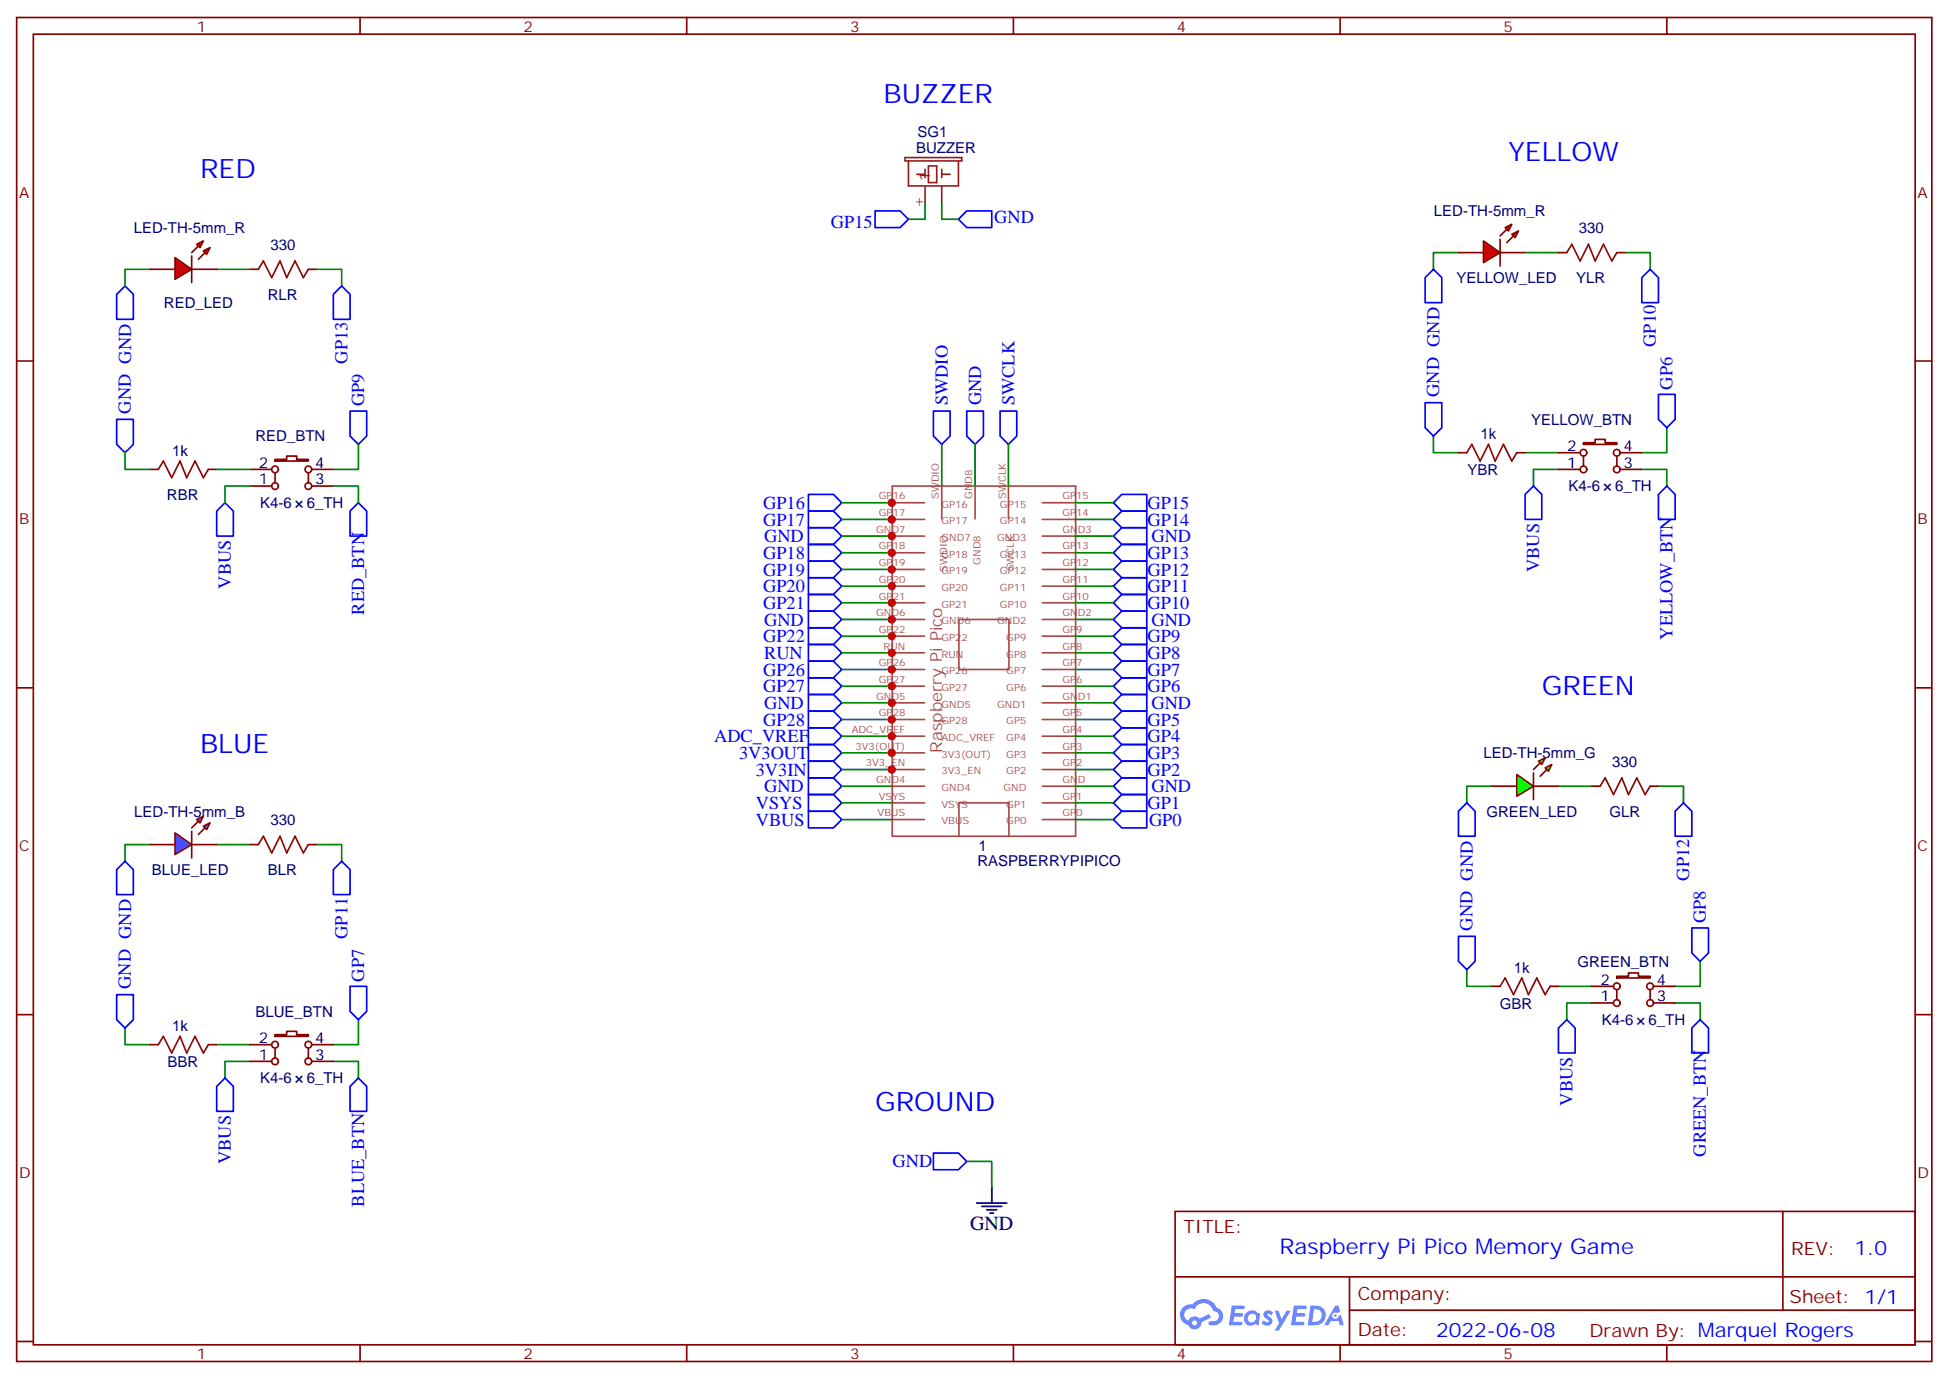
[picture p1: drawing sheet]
<svg xmlns="http://www.w3.org/2000/svg" width="413mm" height="292mm" viewBox="0 0 413 292" stroke-linecap="round" stroke-linejoin="round" font-family="sans-serif">
<g fill="none" stroke="#870000" stroke-width=".35">
<path d="M3.5 3.7h405.4v284.3h-405.4zM7.1 7.2h398.2v277.3h-398.2zM76.2 3.7v3.5M145.3 3.7v3.5M214.5 3.7v3.5M283.6 3.7v3.5M352.8 3.7v3.5M3.5 76.4h3.6M405.3 76.4h3.6M3.5 145.5h3.6M405.3 145.5h3.6M3.5 214.7h3.6"/>
<path d="M405.3 214.7h3.6M248.7 256.3h156.6v28.2h-156.6zM377.3 256.3v20.9M248.7 270.1h156.5M285.6 277.2h119.6M285.6 270.1v14.2M3.5 283.8h3.6M76.2 284.5v3.5M145.3 284.5v3.5M214.5 284.5v3.5M283.6 284.5v3.5M352.8 284.5v3.5"/>
<path d="M405.3 283.8h3.6"/>
</g>
<g fill="#5487ff">
<path d="M267.7 277.5a1.22 1.22 0 0 1 1.7 .2l-.4 .6a.47 .47 0 0 0-.3-.4 .47 .47 0 0 0-.5 .2v.1a1.55 1.55 0 0 1 1.1 1.5 1.34 1.34 0 0 1-2.3 .2l.5-.6 .7 .5a.29 .29 0 0 0 .3-.3 .29 .29 0 0 0-.2-.3 1.04 1.04 0 0 1-.6-1.7z"/>
<path d="M260.7 276.2h2.1a.43 .43 0 0 1 .5 .1 .43 .43 0 0 1 .1 .5l-.3 .2h-1.7l-.1 .8h1.5a.37 .37 0 0 1 .3 .4 .37 .37 0 0 1-.3 .4h-1.6l-.2 1.1h1.3a.43 .43 0 0 1 .5 0 .43 .43 0 0 1 .1 .5l-.3 .2h-2.5z"/>
<path d="M273.8 276.2h2.2a.43 .43 0 0 1 .4 .1 .43 .43 0 0 1 .1 .5l-.3 .2h-1.6l-.2 .8h1.6a.37 .37 0 0 1 .3 .4 .37 .37 0 0 1-.4 .4l-1.6-.1-.1 1.1h1.3a.43 .43 0 0 1 .4 .1 .43 .43 0 0 1 .1 .5l-.3 .2h-2.4z"/>
<path d="M282.6 276.2h.7l.3 1.3-.6 .3a.69 .69 0 0 0-1 .3 .69 .69 0 0 0 .4 .9 .69 .69 0 0 0 .9-.6l.5-.2 .6 2.2h-.8l-.2-.9h-1.8l-.5 .9h-.8z"/>
<path d="M269.8 277.3h.8l.6 1.8 1.1-1.8h.9l-2.6 4.2h-.8l.9-1.5z"/>
<path d="M277.4 276.2l-.6 4.2h1.3a2.11 2.11 0 0 0 2.5-2.1 2.11 2.11 0 0 0-2.5-2.1zM278.1 277a1.39 1.39 0 0 1 1.7 1.4 1.39 1.39 0 0 1-1.8 1.2h-.3z"/>
<path d="M263.7 277.8a1.47 1.47 0 0 0-.1 2.1 1.47 1.47 0 0 0 2.1 .1l.7 .4 .3-2.3-.2-.3h-.4a1.49 1.49 0 0 0-2.4 0zM264.4 278.2a.92 .92 0 0 1 1.5 .5 .92 .92 0 0 1-1.3 1.1 .9 .9 0 0 1-.2-1.6z"/>
<path d="M250.4 276.6a2.18 2.18 0 0 0 1.1 3.7 1.44 1.44 0 0 0 1.6 .9 1.44 1.44 0 0 0 1.2-1.4l2-1.1-.5-.7-1.9 1a1.47 1.47 0 0 0-2.4 .4 1.39 1.39 0 0 1-.7-1.9 1.39 1.39 0 0 1 2-.5 2.08 2.08 0 0 1 2.2-1.3 2.08 2.08 0 0 1 1.8 1.7 1.07 1.07 0 0 1 1.2 1 1.07 1.07 0 0 1-1 1.1h-.7a.43 .43 0 0 0-.5 .4 .43 .43 0 0 0 .4 .5 2 2 0 0 0 2.4-1 2 2 0 0 0-.7-2.6l-.4-.2a2.98 2.98 0 0 0-5.1-.6l-1.1 .1zM252.3 279.9a.55 .55 0 0 1 1.1 0 .55 .55 0 0 1-1.1 0z"/>
<circle cx="282.6" cy="278.3" r=".26"/>
</g>
<g fill="none" stroke="#a64a4a" stroke-width=".35">
<path d="M188.7 116.9h7M188.7 113.4h7M188.7 109.9h7M188.7 106.4h7M188.8 102.8h38.9v74.1h-38.9zM199.3 102.8v7M206.4 102.8v7M213.4 102.8v7M220.6 116.9h6.9M220.6 113.4h6.9M220.6 109.9h6.9M220.6 106.4h6.9"/>
<path d="M188.7 138.1h7M188.7 134.6h7M188.7 131.1h7M188.7 127.5h7M188.7 124h7M188.7 120.5h7M203 131.1h10.5v10.5h-10.5zM220.6 138.1h6.9M220.6 134.6h6.9M220.6 131.1h6.9M220.6 127.5h6.9M220.6 124h6.9"/>
<path d="M220.6 120.5h6.9M188.7 159.3h7M188.7 155.8h7M188.7 152.2h7M188.7 145.2h7M188.7 141.6h7M188.7 148.7h7M220.6 159.3h6.9M220.6 155.8h6.9M220.6 152.2h6.9M220.6 145.2h6.9M220.6 141.6h6.9"/>
<path d="M220.6 148.7h6.9M188.7 173.4h7M188.7 169.9h7M188.7 166.3h7M188.7 162.8h7M203 176.9v-7h10.5v7M220.6 173.4h6.9M220.6 169.9h6.9M220.6 166.3h6.9M220.6 162.8h6.9"/>
</g>
<g fill="none" stroke="#00f" stroke-width=".35">
<path d="M303.4 57l1.8 1.7v5.3h-3.6v-5.3zM349.2 57l1.8 1.7v5.3h-3.5v-5.3zM26.5 60.5l1.7 1.8v5.3h-3.5v-5.3zM72.3 60.5l1.8 1.8v5.3h-3.5v-5.3zM24.7 88.7h3.5v5.3l-1.7 1.8-1.8-1.8zM74.1 87h3.5v5.3l-1.8 1.7-1.7-1.7zM197.6 87h3.5v5.3l-1.8 1.7-1.7-1.7zM204.6 87h3.5v5.3l-1.7 1.7-1.8-1.7zM211.7 87h3.5v5.3l-1.8 1.7-1.7-1.7zM301.6 85.2h3.6v5.3l-1.8 1.8-1.8-1.8zM351 83.4h3.5v5.3l-1.7 1.8-1.8-1.8zM47.6 106.4l1.8 1.7v5.3h-3.5v-5.3z"/>
<path d="M75.8 106.4l1.8 1.7v5.3h-3.5v-5.3zM171.1 104.6h5.3l1.8 1.8-1.8 1.7h-5.3zM171.1 108.1h5.3l1.8 1.8-1.8 1.8h-5.3zM171.1 115.2h5.3l1.8 1.7-1.8 1.8h-5.3zM171.1 118.7h5.3l1.8 1.8-1.8 1.7h-5.3zM171.1 111.7h5.3l1.8 1.7-1.8 1.8h-5.3zM235.7 116.9l1.7-1.7h5.3v3.5h-5.3zM235.7 109.9l1.7-1.8h5.3v3.6h-5.3zM235.7 106.4l1.7-1.8h5.3v3.5h-5.3zM235.7 113.4l1.7-1.7h5.3v3.5h-5.3zM324.6 102.8l1.7 1.8v5.3h-3.5v-5.3zM352.8 102.8l1.7 1.8v5.3h-3.5v-5.3z"/>
<path d="M171.1 122.2h5.3l1.8 1.8-1.8 1.8h-5.3zM171.1 125.8h5.3l1.8 1.7-1.8 1.8h-5.3zM171.1 132.8h5.3l1.8 1.8-1.8 1.7h-5.3zM171.1 139.9h5.3l1.8 1.7-1.8 1.8h-5.3zM171.1 129.3h5.3l1.8 1.8-1.8 1.7h-5.3zM171.1 136.3h5.3l1.8 1.8-1.8 1.8h-5.3zM235.7 138.1l1.7-1.8h5.3v3.6h-5.3zM235.7 134.6l1.7-1.8h5.3v3.5h-5.3zM235.7 127.5l1.7-1.7h5.3v3.5h-5.3zM235.7 124l1.7-1.8h5.3v3.6h-5.3zM235.7 120.5l1.7-1.8h5.3v3.5h-5.3zM235.7 131.1l1.7-1.8h5.3v3.5h-5.3z"/>
<path d="M171.1 143.4h5.3l1.8 1.8-1.8 1.7h-5.3zM171.1 150.5h5.3l1.8 1.7-1.8 1.8h-5.3zM171.1 146.9h5.3l1.8 1.8-1.8 1.8h-5.3zM171.1 154h5.3l1.8 1.8-1.8 1.7h-5.3zM171.1 157.5h5.3l1.8 1.8-1.8 1.7h-5.3zM235.7 159.3l1.7-1.8h5.3v3.5h-5.3zM235.7 155.8l1.7-1.8h5.3v3.5h-5.3zM235.7 152.2l1.7-1.7h5.3v3.5h-5.3zM235.7 145.2l1.7-1.8h5.3v3.5h-5.3zM235.7 141.6l1.7-1.7h5.3v3.5h-5.3zM235.7 148.7l1.7-1.8h5.3v3.6h-5.3zM171.1 161h5.3l1.8 1.8-1.8 1.8h-5.3z"/>
<path d="M171.1 168.1h5.3l1.8 1.8-1.8 1.7h-5.3zM171.1 171.6h5.3l1.8 1.8-1.8 1.8h-5.3zM171.1 164.6h5.3l1.8 1.7-1.8 1.8h-5.3zM235.7 169.9l1.7-1.8h5.3v3.5h-5.3zM235.7 162.8l1.7-1.8h5.3v3.6h-5.3zM235.7 166.3l1.7-1.7h5.3v3.5h-5.3zM237.4 171.6h5.3v3.6h-5.3l-1.7-1.8zM310.4 169.9l1.8 1.7v5.3h-3.5v-5.3zM354.5 171.6l1.8-1.7 1.8 1.7v5.3h-3.6zM26.5 182.2l1.7 1.8v5.3h-3.5v-5.3zM72.3 182.2l1.8 1.8v5.3h-3.5v-5.3zM308.7 198.1h3.5v5.3l-1.8 1.7-1.7-1.7z"/>
<path d="M358.1 196.3h3.5v5.3l-1.8 1.8-1.7-1.8zM24.7 210.4h3.5v5.3l-1.7 1.8-1.8-1.8zM74.1 208.7h3.5v5.3l-1.8 1.7-1.7-1.7zM331.6 215.7l1.8 1.8v5.3h-3.6v-5.3zM359.8 215.7l1.8 1.8v5.3h-3.5v-5.3zM47.6 228.1l1.8 1.7v5.3h-3.5v-5.3zM75.8 228.1l1.8 1.7v5.3h-3.5v-5.3zM197.6 243.9h5.2l1.8 1.8-1.8 1.8h-5.2z"/>
</g>
<g fill="none" stroke="#008700" stroke-width=".35">
<path d="M31.7 57h-5.2v3.5M45.9 57h7M67 57h5.3v3.5M308.7 53.4h-5.3v3.6M322.8 53.4h7M344 53.4h5.2v3.6M26.5 95.8v3.5h5.2M45.9 99.3h7M75.8 94v5.3h-5.2M199.3 94v8.8M206.4 94v8.8M213.4 94v8.8"/>
<path d="M303.4 92.3v3.5h5.3M322.8 95.8h7M329.8 99.3h-5.2v3.5M347.5 99.3h5.3v3.5M352.8 90.5v5.3h-5.3M52.9 102.8h-5.3v3.6M70.6 102.8h5.2v3.6M178.2 106.4h11.2M178.2 109.9h11.2M178.2 116.9h11.2M178.2 113.4h11.2M227.5 106.4h8.2"/>
<path d="M227.5 109.9h8.2M227.5 116.9h8.2M227.5 113.4h8.2M178.2 120.5h11.2M178.2 124h11.2M178.2 127.5h11.2M178.2 134.6h11.2M178.2 138.1h11.2M178.2 131.1h11.2M227.5 120.5h8.2M227.5 124h8.2M227.5 127.5h8.2"/>
<path d="M227.5 134.6h8.2M227.5 138.1h8.2M227.5 131.1h8.2M178.2 141.6h11.2M178.2 145.2h11.2M178.2 152.2h11.2M178.2 155.8h11.2M178.2 159.3h11.2M178.2 148.7h11.2M227.5 141.6h8.2M227.5 145.2h8.2M227.5 152.2h8.2"/>
<path d="M227.5 155.8h8.2M227.5 159.3h8.2M227.5 148.7h8.2M31.7 178.7h-5.2v3.5M45.9 178.7h7M67 178.7h5.3v3.5M178.2 162.8h11.2M178.2 169.9h10.5M178.2 173.4h10.5M178.2 166.3h10.5M227.5 162.8h8.2M227.5 169.9h8.2"/>
<path d="M227.5 173.4h8.2M227.5 166.3h8.2M315.7 166.3h-5.3v3.6M329.8 166.3h7.1M351 166.3h5.3v3.6M26.5 217.5v3.5h5.2M75.8 215.7v5.3h-5.2M310.4 205.1v3.6h5.3M329.8 208.7h7.1M336.9 212.2h-5.3v3.5M354.5 212.2h5.3v3.5M359.8 203.4v5.3h-5.3"/>
<path d="M45.9 221h7M52.9 224.5h-5.3v3.6M70.6 224.5h5.2v3.6M204.6 245.7h5.3v5.3"/>
</g>
<path d="M206.7 254.5h6.4M207.8 255.2h4.2M208.8 255.9h2.2M209.5 256.6h.8M209.9 251v3.5" fill="none" stroke="#000" stroke-width=".35"/>
<path d="M54.7 57l1-1.8 1.8 3.5 1.8-3.5 1.4 3.5 1.7-3.5 1.8 3.5 1.1-1.7M331.6 53.4l1.1-1.7 1.7 3.5 1.8-3.5 1.4 3.5 1.8-3.5 1.7 3.5 1.1-1.8M33.5 99.3l1.1-1.8 1.7 3.6 1.8-3.6 1.4 3.6 1.8-3.6 1.7 3.6 1.1-1.8M310.4 95.8l1.1-1.8 1.8 3.5 1.7-3.5 1.4 3.5 1.8-3.5 1.8 3.5 1-1.7M54.7 178.7l1-1.8 1.8 3.5 1.8-3.5 1.4 3.5 1.7-3.5 1.8 3.5 1.1-1.7M338.7 166.3l1-1.7 1.8 3.5 1.8-3.5 1.4 3.5 1.7-3.5 1.8 3.5 1-1.8M317.5 208.7l1.1-1.8 1.7 3.5 1.8-3.5 1.4 3.5 1.8-3.5 1.7 3.5 1.1-1.7M33.5 221l1.1-1.7 1.7 3.5 1.8-3.5 1.4 3.5 1.8-3.5 1.7 3.5 1.1-1.8" fill="none" stroke="#a10000" stroke-width=".35"/>
<g fill="none" stroke="#870000" stroke-width=".35">
<path d="M52.9 57h1.8M65.3 57h1.7M329.8 53.4h1.8M342.2 53.4h1.8M31.7 99.3h1.8M44.1 99.3h1.8M52.9 99.3h4.6M58.2 97.2h2.5v-.7h2.1v.7h2.5v.3h-7.1zM66 99.3h4.6M308.7 95.8h1.7M321 95.8h1.8M329.8 99.3h4.6"/>
<path d="M329.8 95.8h4.6M335.1 93.7h2.5v-.7h2.1v.7h2.5v.3h-7.1zM335.1 96.5v2.1M342.2 96.5v2.1M342.9 99.3h4.6M342.9 95.8h4.6M52.9 102.8h4.6M58.2 100v2.1M65.3 100v2.1M66 102.8h4.6M52.9 178.7h1.8M65.3 178.7h1.7"/>
<path d="M315.7 166.3h5.3M324.6 166.3h5.2M336.9 166.3h1.8M349.2 166.3h1.8M58.2 218.9h2.5v-.7h2.1v.7h2.5v.4h-7.1zM315.7 208.7h1.8M328.1 208.7h1.7M336.9 212.2h4.6M336.9 208.7h4.6M342.2 206.6h2.5v-.8h2.1v.8h2.4v.3h-7zM342.2 209.4v2.1M349.2 209.4v2.1"/>
<path d="M350 212.2h4.5M350 208.7h4.5M31.7 221h1.8M44.1 221h1.8M52.9 224.5h4.6M52.9 221h4.6M58.2 221.7v2.1M65.3 221.7v2.1M66 224.5h4.6M66 221h4.6"/>
<circle cx="58.2" cy="99.3" r=".71"/>
<circle cx="65.3" cy="99.3" r=".71"/>
<circle cx="335.1" cy="95.8" r=".71"/>
<circle cx="335.1" cy="99.3" r=".71"/>
<circle cx="342.2" cy="99.3" r=".71"/>
<circle cx="342.2" cy="95.8" r=".71"/>
<circle cx="58.2" cy="102.8" r=".71"/>
<circle cx="65.3" cy="102.8" r=".71"/>
<circle cx="342.2" cy="208.7" r=".71"/>
<circle cx="342.2" cy="212.2" r=".71"/>
<circle cx="349.3" cy="212.2" r=".71"/>
<circle cx="349.3" cy="208.7" r=".71"/>
<circle cx="58.2" cy="224.5" r=".71"/>
<circle cx="58.2" cy="221" r=".71"/>
<circle cx="65.3" cy="224.5" r=".71"/>
<circle cx="65.3" cy="221" r=".71"/>
</g>
<g fill="#0f0" stroke="#870000" stroke-width=".35">
<path d="M327 162.5l1.4-.8-.7 1.5z"/>
<path d="M325.6 161l1.4-.7-.7 1.4z"/>
</g>
<g fill="#870000" stroke="#870000" stroke-width=".35">
<path d="M327.4 162.8l-1.4 1.4z"/>
<path d="M324.6 162.8l1.4-1.4z"/>
</g>
<path d="M324.6 163.5v5.7z" fill="#f00" stroke="#870000" stroke-width=".35"/>
<path d="M321 163.9l3.6 2.4-3.6 2.2z" fill="#0f0" stroke="#870000" stroke-width=".35"/>
<g fill="#f00" stroke="#870000" stroke-width=".35">
<path d="M37 54.5l3.6 2.5-3.6 2.1z"/>
<path d="M40.6 54.2v5.6z"/>
</g>
<g fill="#870000" stroke="#870000" stroke-width=".35">
<path d="M40.6 53.4l1.4-1.4z"/>
<path d="M43.4 53.4l-1.4 1.5z"/>
</g>
<g fill="#f00" stroke="#870000" stroke-width=".35">
<path d="M41.6 51.7l1.4-.7-.7 1.4z"/>
<path d="M43 53.1l1.4-.7-.7 1.4z"/>
</g>
<path d="M31.7 57h5.3M40.6 57h5.3M31.7 178.7h5.3M40.6 178.7h5.3" fill="none" stroke="#870000" stroke-width=".35"/>
<g fill="#09f" stroke="#870000" stroke-width=".35">
<path d="M43 174.8l1.4-.7-.7 1.4z"/>
<path d="M41.6 173.4l1.4-.7-.7 1.4z"/>
</g>
<g fill="#870000" stroke="#870000" stroke-width=".35">
<path d="M43.4 175.2l-1.4 1.4z"/>
<path d="M40.6 175.2l1.4-1.5z"/>
</g>
<path d="M40.6 175.9v5.6z" fill="#f00" stroke="#870000" stroke-width=".35"/>
<path d="M37 176.2l3.6 2.5-3.6 2.1z" fill="#09f" stroke="#870000" stroke-width=".35"/>
<g fill="#f00" stroke="#870000" stroke-width=".35">
<path d="M314 51l3.5 2.4-3.5 2.2z"/>
<path d="M317.5 50.6v5.7z"/>
</g>
<g fill="#870000" stroke="#870000" stroke-width=".35">
<path d="M317.5 49.9l1.4-1.4z"/>
<path d="M320.3 49.9l-1.4 1.4z"/>
</g>
<g fill="#f00" stroke="#870000" stroke-width=".35">
<path d="M318.6 48.2l1.4-.8-.7 1.5z"/>
<path d="M320 49.6l1.4-.7-.7 1.4z"/>
</g>
<path d="M308.7 53.4h5.3M317.5 53.4h5.3" fill="none" stroke="#870000" stroke-width=".35"/>
<path d="M191.6 33.3h12v.7h-12zM192.3 34v5.3h10.5v-5.3M194 36.9h1.8M195.8 35.8v1.8M195.8 39.3v3.6M196.5 35.1h1.8v3.5h-1.8zM199.3 36.9h1.8M199.3 35.8v1.8M199.3 39.3v3.6" fill="none" stroke="#8c2424" stroke-width=".35"/>
<path d="M185.2 44.6h5.3l1.8 1.8-1.8 1.8h-5.3zM202.8 46.4l1.8-1.8h5.3v3.6h-5.3z" fill="none" stroke="#00f" stroke-width=".35"/>
<path d="M195.8 42.9v3.5h-3.5M199.3 42.9v3.5h3.5" fill="none" stroke="#008700" stroke-width=".35"/>
<g fill="#c00">
<circle cx="188.7" cy="162.8" r=".88"/>
<circle cx="188.7" cy="159.3" r=".88"/>
<circle cx="188.7" cy="155.8" r=".88"/>
<circle cx="188.7" cy="148.7" r=".88"/>
<circle cx="188.7" cy="138.1" r=".88"/>
<circle cx="188.7" cy="131.1" r=".88"/>
<circle cx="188.7" cy="113.4" r=".88"/>
<circle cx="188.7" cy="152.2" r=".88"/>
<circle cx="188.7" cy="145.2" r=".88"/>
<circle cx="188.7" cy="141.6" r=".88"/>
<circle cx="188.7" cy="134.6" r=".88"/>
<circle cx="188.7" cy="127.5" r=".88"/>
<circle cx="188.7" cy="124" r=".88"/>
<circle cx="188.7" cy="120.5" r=".88"/>
<circle cx="188.7" cy="116.9" r=".88"/>
<circle cx="188.7" cy="109.9" r=".88"/>
<circle cx="188.7" cy="106.4" r=".88"/>
</g>
<g font-size="5.6" fill="#00f">
<text x="187" y="21.7">BUZZER</text>
<text x="319.3" y="34">YELLOW</text>
<text x="42.3" y="37.6">RED</text>
<text x="326.3" y="146.9">GREEN</text>
<text x="42.3" y="159.3">BLUE</text>
<text x="185.2" y="235.1">GROUND</text>
</g>
<text font-size="4.6" fill="#00f" x="270.8" y="265.3">Raspberry Pi Pico Memory Game</text>
<text font-size="4.2" x="205.3" y="260.2">GND</text>
<g font-size="4.2" fill="#00f">
<text x="392.5" y="265.6">1.0</text>
<text x="304" y="282.9">2022-06-08</text>
</g>
<g font-size="3.9" fill="#00f">
<text x="210.4" y="47.1">GND</text>
<text x="175.9" y="48.2">GP15</text>
<text x="73.6" y="76.9" transform="rotate(-90 73.6 76.9)">GP13</text>
<text x="350.5" y="73.4" transform="rotate(-90 350.5 73.4)">GP10</text>
<text x="304.6" y="84" transform="rotate(-90 304.6 84)">GND GND</text>
<text x="354" y="82.4" transform="rotate(-90 354 82.4)">GP6</text>
<text x="27.7" y="87.5" transform="rotate(-90 27.7 87.5)">GND GND</text>
<text x="77.1" y="86" transform="rotate(-90 77.1 86)">GP9</text>
<text x="200.6" y="85.7" transform="rotate(-90 200.6 85.7)">SWDIO</text>
<text x="207.7" y="85.7" transform="rotate(-90 207.7 85.7)">GND</text>
<text x="214.7" y="85.7" transform="rotate(-90 214.7 85.7)">SWCLK</text>
<text x="161.5" y="107.7">GP16</text>
<text x="242.9" y="107.7">GP15</text>
<text x="161.5" y="111.2">GP17</text>
<text x="242.9" y="111.2">GP14</text>
<text x="161.5" y="118.3">GP18</text>
<text x="161.7" y="114.7">GND</text>
<text x="242.9" y="118.3">GP13</text>
<text x="243.7" y="114.7">GND</text>
<text x="48.9" y="124.5" transform="rotate(-90 48.9 124.5)">VBUS</text>
<text x="161.5" y="121.8">GP19</text>
<text x="161.5" y="125.3">GP20</text>
<text x="242.9" y="125.3">GP11</text>
<text x="242.9" y="121.8">GP12</text>
<text x="325.8" y="121" transform="rotate(-90 325.8 121)">VBUS</text>
<text x="77.1" y="130.1" transform="rotate(-90 77.1 130.1)">RED_BTN</text>
<text x="161.5" y="128.8">GP21</text>
<text x="242.9" y="128.8">GP10</text>
<text x="161.5" y="135.9">GP22</text>
<text x="161.7" y="132.4">GND</text>
<text x="242.9" y="135.9">GP9</text>
<text x="243.7" y="132.4">GND</text>
<text x="354" y="135.3" transform="rotate(-90 354 135.3)">YELLOW_BTN</text>
<text x="161.5" y="142.9">GP26</text>
<text x="161.7" y="139.4">RUN</text>
<text x="242.9" y="142.9">GP7</text>
<text x="242.9" y="139.4">GP8</text>
<text x="161.5" y="146.5">GP27</text>
<text x="242.9" y="146.5">GP6</text>
<text x="161.5" y="153.5">GP28</text>
<text x="161.7" y="150">GND</text>
<text x="242.9" y="153.5">GP5</text>
<text x="243.7" y="150">GND</text>
<text x="151.1" y="157.1">ADC_VREF</text>
<text x="156.4" y="160.6">3V3OUT</text>
<text x="242.9" y="160.6">GP3</text>
<text x="242.9" y="157.1">GP4</text>
<text x="160" y="164.1">3V3IN</text>
<text x="161.7" y="167.6">GND</text>
<text x="242.9" y="164.1">GP2</text>
<text x="243.7" y="167.6">GND</text>
<text x="160" y="171.2">VSYS</text>
<text x="242.9" y="171.2">GP1</text>
<text x="160" y="174.7">VBUS</text>
<text x="243.2" y="174.7">GP0</text>
<text x="357.5" y="186.3" transform="rotate(-90 357.5 186.3)">GP12</text>
<text x="311.6" y="196.9" transform="rotate(-90 311.6 196.9)">GND GND</text>
<text x="361.1" y="195.3" transform="rotate(-90 361.1 195.3)">GP8</text>
<text x="73.6" y="198.6" transform="rotate(-90 73.6 198.6)">GP11</text>
<text x="27.7" y="209.2" transform="rotate(-90 27.7 209.2)">GND GND</text>
<text x="77.1" y="207.7" transform="rotate(-90 77.1 207.7)">GP7</text>
<text x="332.8" y="233.9" transform="rotate(-90 332.8 233.9)">VBUS</text>
<text x="361.1" y="244.7" transform="rotate(-90 361.1 244.7)">GREEN_BTN</text>
<text x="48.9" y="246.3" transform="rotate(-90 48.9 246.3)">VBUS</text>
<text x="188.9" y="246.8">GND</text>
<text x="77.1" y="255.3" transform="rotate(-90 77.1 255.3)">BLUE_BTN</text>
</g>
<g font-size="3.9" fill="#800">
<text x="250.5" y="260.9">TITLE:</text>
<text x="379.1" y="265.6">REV:</text>
<text x="287.4" y="275.1">Company:</text>
<text x="378.7" y="275.7">Sheet: 1/1</text>
<text x="287.4" y="282.8">Date:</text>
<text x="336.4" y="282.8">Drawn By: Marquel Rogers</text>
</g>
<text font-size="3.5" fill="#a54b4b" x="199.4" y="159.3" transform="rotate(-90 199.4 159.3)">Raspberry Pi Pico</text>
<g font-size="3.2" fill="#800">
<text x="41.6" y="6.7">1</text>
<text x="110.8" y="6.7">2</text>
<text x="179.9" y="6.7">3</text>
<text x="249.1" y="6.7">4</text>
<text x="318.2" y="6.7">5</text>
<text x="4.1" y="41.8">A</text>
<text x="405.9" y="41.8">A</text>
<text x="4.1" y="110.9">B</text>
<text x="405.9" y="110.9">B</text>
<text x="4.1" y="180.1">C</text>
<text x="405.9" y="180.1">C</text>
<text x="4.1" y="249.2">D</text>
<text x="405.9" y="249.2">D</text>
<text x="41.6" y="287.5">1</text>
<text x="110.8" y="287.5">2</text>
<text x="179.9" y="287.5">3</text>
<text x="249.1" y="287.5">4</text>
<text x="318.2" y="287.5">5</text>
</g>
<g font-size="3.2" fill="#000080">
<text x="194.2" y="29.1">SG1</text>
<text x="193.9" y="32.3">BUZZER</text>
<text x="303.5" y="45.8">LED-TH-5mm_R</text>
<text x="28.3" y="49.3">LED-TH-5mm_R</text>
<text x="57.2" y="52.8">330</text>
<text x="334.2" y="49.3">330</text>
<text x="308.3" y="59.9">YELLOW_LED</text>
<text x="333.6" y="59.9">YLR</text>
<text x="34.7" y="65.2">RED_LED</text>
<text x="56.7" y="63.4">RLR</text>
<text x="324.1" y="89.9">YELLOW_BTN</text>
<text x="54.1" y="93.4">RED_BTN</text>
<text x="313.3" y="93">1k</text>
<text x="36.4" y="96.5">1k</text>
<text x="310.6" y="100.5">YBR</text>
<text x="35.3" y="105.7">RBR</text>
<text x="55" y="107.5">K4-6</text>
<text x="64.9" y="107.5">6_TH</text>
<text x="332" y="104">K4-6</text>
<text x="341.8" y="104">6_TH</text>
<text x="314" y="160.5">LED-TH-5mm_G</text>
<text x="341.2" y="162.2">330</text>
<text x="28.4" y="172.8">LED-TH-5mm_B</text>
<text x="314.6" y="172.8">GREEN_LED</text>
<text x="340.7" y="172.8">GLR</text>
<text x="57.2" y="174.5">330</text>
<text x="207.1" y="179.9">1</text>
<text x="32.1" y="185.1">BLUE_LED</text>
<text x="56.7" y="185.1">BLR</text>
<text x="206.9" y="183.2">RASPBERRYPIPICO</text>
<text x="320.4" y="205.8">1k</text>
<text x="333.9" y="204.5">GREEN_BTN</text>
<text x="54.1" y="215.1">BLUE_BTN</text>
<text x="317.5" y="213.4">GBR</text>
<text x="36.4" y="218.2">1k</text>
<text x="339" y="216.9">K4-6</text>
<text x="348.9" y="216.9">6_TH</text>
<text x="35.4" y="225.7">BBR</text>
<text x="55" y="229.2">K4-6</text>
<text x="64.9" y="229.2">6_TH</text>
</g>
<g font-size="3.2" fill="#8d2323">
<text x="196.8" y="38.3" transform="rotate(-90 196.8 38.3)">1</text>
<text x="195.4" y="44" transform="rotate(-90 195.4 44)">+</text>
</g>
<g font-size="3.2">
<text x="331.7" y="95.4">2</text>
<text x="343.6" y="95.4">4</text>
<text x="54.8" y="99">2</text>
<text x="66.7" y="99">4</text>
<text x="331.7" y="99">1</text>
<text x="343.6" y="99">3</text>
<text x="54.8" y="102.5">1</text>
<text x="66.7" y="102.5">3</text>
<text x="338.8" y="208.3">2</text>
<text x="350.7" y="208.3">4</text>
<text x="338.8" y="211.8">1</text>
<text x="350.7" y="211.8">3</text>
<text x="54.8" y="220.7">2</text>
<text x="66.7" y="220.7">4</text>
<text x="54.8" y="224.2">1</text>
<text x="66.7" y="224.2">3</text>
</g>
<g font-size="2.1" fill="#a54b4b">
<text x="186" y="105.7">GP16</text>
<text x="198.7" y="105.6" transform="rotate(-90 198.7 105.6)">SWDIO</text>
<text x="199.3" y="107.4">GP16</text>
<text x="205.8" y="105.6" transform="rotate(-90 205.8 105.6)">GND8</text>
<text x="211.6" y="107.4">GP15</text>
<text x="212.8" y="105.6" transform="rotate(-90 212.8 105.6)">SWCLK</text>
<text x="224.9" y="105.7">GP15</text>
<text x="185.4" y="112.7">GND7</text>
<text x="186" y="109.2">GP17</text>
<text x="199.3" y="110.9">GP17</text>
<text x="211.6" y="110.9">GP14</text>
<text x="224.9" y="112.7">GND3</text>
<text x="224.9" y="109.2">GP14</text>
<text x="186" y="119.8">GP19</text>
<text x="186" y="116.3">GP18</text>
<text x="199.3" y="118">GP18</text>
<text x="199.3" y="114.5">GND7</text>
<text x="207.5" y="119.5" transform="rotate(-90 207.5 119.5)">GND8</text>
<text x="211" y="114.5">GND3</text>
<text x="211.6" y="118">GP13</text>
<text x="224.9" y="119.8">GP12</text>
<text x="224.9" y="116.3">GP13</text>
<text x="186" y="123.3">GP20</text>
<text x="199.3" y="125">GP20</text>
<text x="199.3" y="121.5">GP19</text>
<text x="200.5" y="121" transform="rotate(-90 200.5 121)">SWDIO</text>
<text x="211.6" y="125">GP11</text>
<text x="211.6" y="121.5">GP12</text>
<text x="214.6" y="120.9" transform="rotate(-90 214.6 120.9)">SWCLK</text>
<text x="224.9" y="123.3">GP11</text>
<text x="185.4" y="130.4">GND6</text>
<text x="186" y="126.8">GP21</text>
<text x="199.3" y="128.6">GP21</text>
<text x="211.6" y="128.6">GP10</text>
<text x="224.9" y="130.4">GND2</text>
<text x="224.9" y="126.8">GP10</text>
<text x="186" y="133.9">GP22</text>
<text x="187" y="137.4">RUN</text>
<text x="199.3" y="135.6">GP22</text>
<text x="199.3" y="132.1">GND6</text>
<text x="211" y="132.1">GND2</text>
<text x="213" y="135.6">GP9</text>
<text x="224.9" y="137.4">GP8</text>
<text x="224.9" y="133.9">GP9</text>
<text x="186" y="140.9">GP26</text>
<text x="199.3" y="142.7">GP26</text>
<text x="199.3" y="139.2">RUN</text>
<text x="213" y="142.7">GP7</text>
<text x="213" y="139.2">GP8</text>
<text x="224.9" y="140.9">GP7</text>
<text x="185.4" y="148">GND5</text>
<text x="186" y="144.5">GP27</text>
<text x="199.3" y="149.7">GND5</text>
<text x="199.3" y="146.2">GP27</text>
<text x="211" y="149.7">GND1</text>
<text x="213" y="146.2">GP6</text>
<text x="224.9" y="144.5">GP6</text>
<text x="224.9" y="148">GND1</text>
<text x="180.3" y="155.1">ADC_VREF</text>
<text x="186" y="151.5">GP28</text>
<text x="199.3" y="153.3">GP28</text>
<text x="213" y="153.3">GP5</text>
<text x="224.9" y="155.1">GP4</text>
<text x="224.9" y="151.5">GP5</text>
<text x="181.1" y="158.6">3V3(OUT)</text>
<text x="199.3" y="160.3">3V3(OUT)</text>
<text x="199.3" y="156.8">ADC_VREF</text>
<text x="213" y="160.3">GP3</text>
<text x="213" y="156.8">GP4</text>
<text x="224.9" y="158.6">GP3</text>
<text x="183.2" y="162.1">3V3_EN</text>
<text x="185.4" y="165.6">GND4</text>
<text x="199.3" y="167.4">GND4</text>
<text x="199.3" y="163.8">3V3_EN</text>
<text x="212.4" y="167.4">GND</text>
<text x="213" y="163.8">GP2</text>
<text x="224.9" y="165.6">GND</text>
<text x="224.9" y="162.1">GP2</text>
<text x="185.7" y="172.7">VBUS</text>
<text x="186" y="169.2">VSYS</text>
<text x="199.3" y="170.9">VSYS</text>
<text x="213" y="170.9">GP1</text>
<text x="224.9" y="172.7">GP0</text>
<text x="224.9" y="169.2">GP1</text>
<text x="199.3" y="174.4">VBUS</text>
<text x="213" y="174.4">GP0</text>
</g>
</svg>
